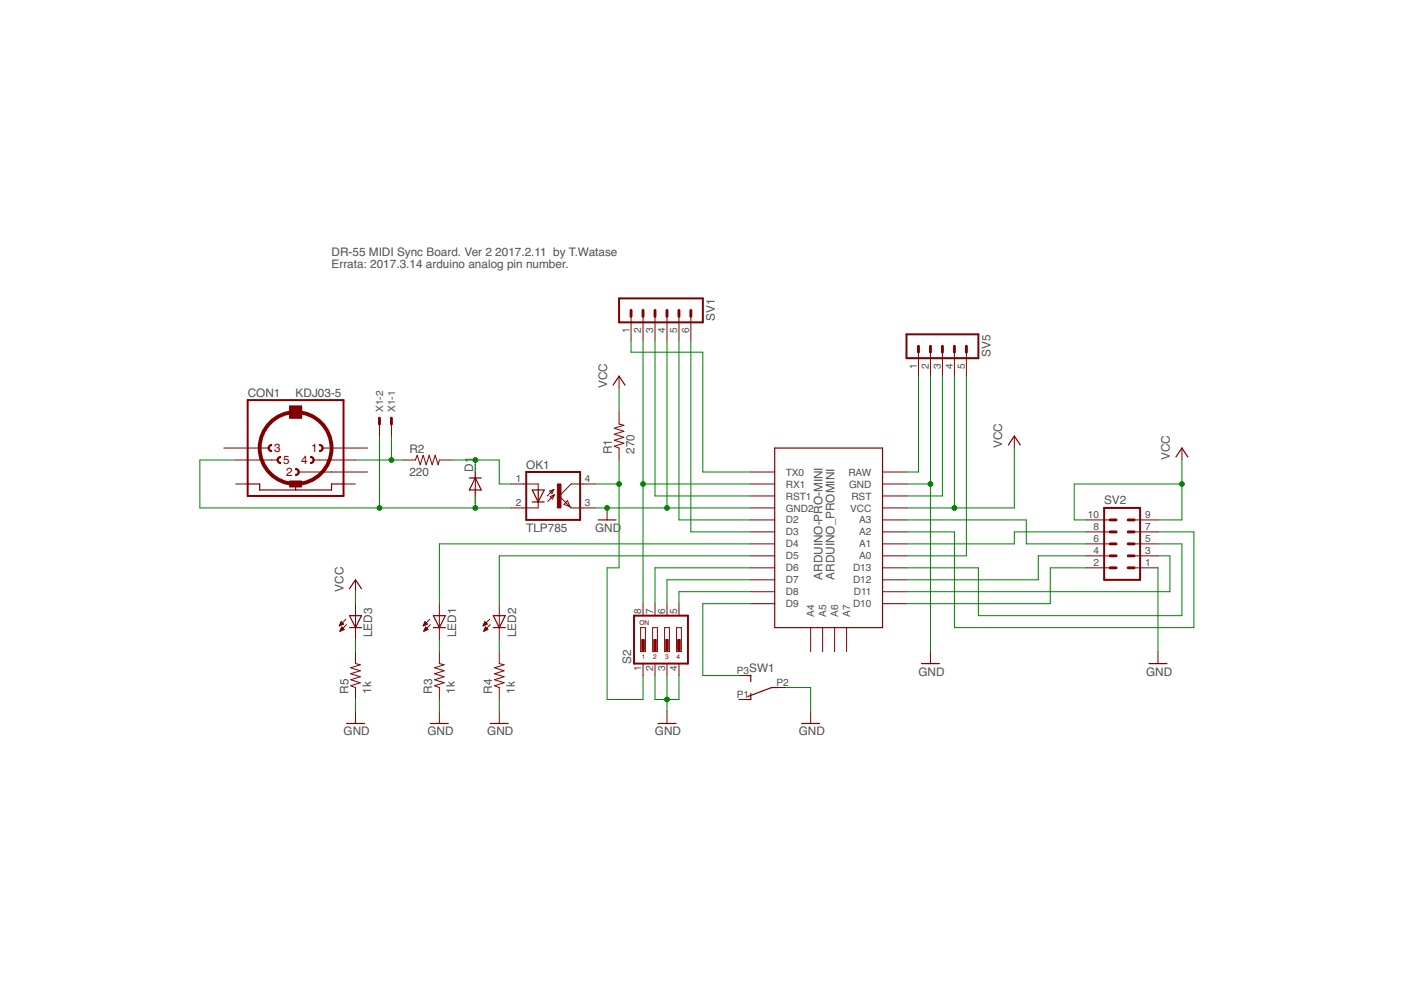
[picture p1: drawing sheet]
<svg xmlns="http://www.w3.org/2000/svg" width="297mm" height="210mm" viewBox="0 0 297 210" stroke-linecap="round" stroke-linejoin="round" font-family="sans-serif">
<g fill="none" stroke="#800000" stroke-width=".21">
<path d="M131.3 79.8v2.5M133.8 67.1v5.1M136.3 67.1v5.1M138.9 67.1v5.1M141.4 67.1v5.1M144 67.1v5.1M146.5 67.1v5.1M194.7 74.7v5.1M197.3 74.7v5.1M199.8 74.7v5.1M202.4 74.7v5.1M204.9 74.7v5.1"/>
<path d="M47.5 95h9.5M50 97.5h8.9M61.4 86.1h2.5v2.5h-2.5zM66.5 97.5h8.9M68.4 95h9.5M80.5 89.9v2.6M83 89.9v2.6M85.5 97.5h2.6l.4-1 .6 2.1 .6-2.1 .7 2.1 .6-2.1 .6 2.1 .7-2.1 .6 2.1 .3-1.1h2.5M131.3 87.4v2.5l1 .3-2.1 .6 2.1 .6-2.1 .7 2.1 .6-2.1 .6 2.1 .7-2.1 .6 1.1 .4v2.5M215.1 92.5v2.5M250.6 95v2.5M50 102.6h2.5"/>
<path d="M63.3 100.1h14.6M72.8 102.6h2.6M100.8 100.1v5.1M108.4 102.6h5.7v1.3M114.1 106.4v1.3h-5.7M116.5 104.1l.9-.3-.4 .8zM116.6 105.3l.9-.4-.3 .9zM117.4 103.8l-1.4 1.4M117.5 104.9l-1.4 1.4M119.6 106.9l.7-.7 .5 1.2zM120.8 107.4l.3 .3h5.1M126.2 102.6h-5.1l-2.5 2.6 2.2 2.2"/>
<path d="M128.7 107.7v2.5M159.2 102.6h5.1M159.2 107.7h5.1M159.2 117.9h5.1M159.2 115.3h5.1M159.2 112.8h5.1M159.2 110.2h5.1M159.2 100.1h5.1M159.2 105.2h5.1M187.1 102.6h5.1M187.1 107.7h5.1M187.1 117.9h5.1"/>
<path d="M187.1 115.3h5.1M187.1 112.8h5.1M187.1 110.2h5.1M187.1 100.1h5.1M187.1 105.2h5.1M230.3 117.9h5.1M230.3 115.3h5.1M230.3 112.8h5.1M230.3 110.2h5.1M240.5 117.9h5M240.5 115.3h5M240.5 112.8h5"/>
<path d="M240.5 110.2h5M72 132.7h.1M72 132.5h.4M72.1 132.4h.5M72.1 132.3h.7M72.1 133.7h.2M72.2 132.2h.5M72.2 133.6h.4M72.2 133.5h.7M72.2 132h.4M72.3 131.9h.1M72.3 133.4h.6"/>
<path d="M72.3 133.2h.4M72.4 133.1h.2M72.4 133h.1M72.5 132.9l.5 .6-.9 .3zM72.8 132.3l-.5-.5-.4 .9M72.8 132.3l-.9 .4M73.3 131.3l-1.4 1.4M73.5 132.4l-1.4 1.4M75.4 138.2v2.5l1 .2-2 .7 2 .6-2 .7 2 .6-2 .6 2 .7-2 .6 1 .4v2.5M75.4 122.9v2.6M75.4 128v7.6M89.7 132.7h.2"/>
<path d="M89.8 132.5h.3M89.9 132.4h.5M89.9 133.7h.2M89.9 132.3h.7M90 132.2h.5M90 133.6h.4M90 132h.3M90 133.5h.7M90.1 131.9h.1M90.1 133.4h.6M90.1 131.8l.5 .5-.9 .4zM90.1 133.2h.4"/>
<path d="M90.2 133.1h.2M90.2 133h.1M90.2 132.9l.5 .6-.8 .3zM91.1 131.3l-1.4 1.4M91.2 132.4l-1.3 1.4M93.2 138.2v2.5l1 .2-2.1 .7 2.1 .6-2.1 .7 2.1 .6-2.1 .6 2.1 .7-2.1 .6 1.1 .4v2.5M93.2 128v7.6M102.4 132.7h.2M102.5 132.5h.3M102.6 132.4h.5M102.6 132.3h.7M102.6 133.7h.2"/>
<path d="M102.7 132.2h.4M102.7 133.6h.4M102.7 132h.3M102.7 133.5h.7M102.8 131.9h.1M102.8 133.4h.5M102.8 133.2h.4M102.8 131.8l.5 .5-.9 .4zM102.8 133.1h.3M102.9 133h.1M102.9 132.9l.5 .6-.8 .3zM103.8 131.3l-1.4 1.4"/>
<path d="M103.9 132.4l-1.3 1.4M105.9 138.2v2.5l1 .2-2.1 .7 2.1 .6-2.1 .7 2.1 .6-2.1 .6 2.1 .7-2.1 .6 1.1 .4v2.5M105.9 128v7.6M135.8 133.1h1v5.1h-1zM136.3 128v2.5M138.4 133.1h1v5.1h-1zM138.9 128v2.5M140.9 133.1h1v5.1h-1zM141.4 128v2.5M143.4 133.1h1.1v5.1h-1.1zM144 128v2.5M159.2 120.4h5.1"/>
<path d="M159.2 122.9h5.1M159.2 125.5h5.1M159.2 128h5.1M171.9 133.1v5.1M174.4 133.1v5.1M177 133.1v5.1M179.5 133.1v5.1M187.1 120.4h5.1M187.1 122.9h5.1M187.1 125.5h5.1M187.1 128h5.1M197.3 138.2v2.5"/>
<path d="M230.3 120.4h5.1M240.5 120.4h5M245.5 138.2v2.5M75.4 150.9v2.5M93.2 150.9v2.5M105.9 150.9v2.5M136.3 140.7v2.5M138.9 140.7v2.5M141.4 140.7v2.5M141.4 150.9v2.5M144 140.7v2.5M156.6 143.2h2.6"/>
<path d="M156.6 148.3h2.6M164.3 145.8h2.5M171.9 150.9v2.5"/>
</g>
<g fill="none" stroke="#800000" stroke-width=".25">
<path d="M130 81.7l1.3-1.9 1.2 1.9M164.3 95h22.8v38.1h-22.8zM213.8 94.4l1.3-1.9 1.2 1.9M249.3 96.9l1.3-1.9 1.3 1.9M52.5 102.6h2.6v1.3h15.2v-1.3h2.5M62.7 102.6v1.3M99.5 101.3h2.5M100.8 101.3l1.2 2.6h-2.5zM112.8 103.9h2.6l-1.3 2.5zM112.8 106.4h2.6M114.1 103.9v2.5M126.8 110.2h3.8"/>
<path d="M74.1 133.1h2.5M74.1 130.5h2.5l-1.2 2.6zM74.1 124.8l1.3-1.9 1.2 1.9M91.9 130.5h2.5l-1.2 2.6zM91.9 133.1h2.5M104.6 133.1h2.5M104.6 130.5h2.5l-1.2 2.6zM73.5 153.4h3.8M91.2 153.4h3.9M103.9 153.4h3.9M139.5 153.4h3.8M158.5 143.2h.7v1.3"/>
<path d="M159.2 147v1.3h-.7M164.9 145.8h-1.3l-5.1 1.9M170 153.4h3.8M195.4 140.7h3.8M243.6 140.7h3.8"/>
</g>
<path d="M131.3 63.3h17.7v5h-17.7zM192.2 70.9h15.2v5h-15.2zM52.5 84.8h20.3v20.4h-20.3zM111.6 100.1h11.4v10.1h-11.4zM234.1 107.7h7.6v15.2h-7.6zM134.4 130.5h11.5v10.2h-11.5z" fill="none" stroke="#800000" stroke-width=".42"/>
<g fill="#800000" stroke="#800000" stroke-width=".21">
<path d="M118.2 102.6h.7v5.1h-.7z"/>
<path d="M136.1 135.6h.5v2.3h-.5z"/>
<path d="M138.6 135.6h.5v2.3h-.5z"/>
<path d="M141.2 135.6h.5v2.3h-.5z"/>
<path d="M143.7 135.6h.5v2.3h-.5z"/>
<path d="M61.4 86.1h2.5v2.5h-2.5z"/>
<path d="M61.4 102h2.5v1.3h-2.5z"/>
</g>
<g fill="none" stroke="#800000" stroke-width=".61">
<path d="M133.8 65.8v1.3M136.3 65.8v1.3M138.9 65.8v1.3M141.4 65.8v1.3M144 65.8v1.3M146.5 65.8v1.3M194.7 73.4v1.3M197.3 73.4v1.3M199.8 73.4v1.3M202.4 73.4v1.3M204.9 73.4v1.3M80.5 88.6v1.3"/>
<path d="M83 88.6v1.3M235.4 110.2h1.2M235.4 112.8h1.2M235.4 115.3h1.2M235.4 117.9h1.2M239.2 110.2h1.3M239.2 112.8h1.3M239.2 115.3h1.3M239.2 117.9h1.3M235.4 120.4h1.2M239.2 120.4h1.3"/>
</g>
<g fill="#800000" stroke="#800000" stroke-width=".21">
<path d="M58.7 97.5h.3l.2 .4 .3 .1v.3l-.5-.2z" fill-rule="evenodd"/>
<path d="M59 97l.5-.2v.2l-.3 .1-.2 .4h-.3z" fill-rule="evenodd"/>
<path d="M67.8 94.2l.5 .2 .2 .6h-.2l-.1-.3-.4-.2z" fill-rule="evenodd"/>
<path d="M67.8 95.5l.4-.2 .1-.3h.2v.4l-.4 .3-.3 .1z" fill-rule="evenodd"/>
<path d="M56.8 95h.3l.2 .4 .3 .1v.3l-.5-.3z" fill-rule="evenodd"/>
<path d="M57.1 94.4l.5-.2v.3l-.3 .1-.2 .4h-.3z" fill-rule="evenodd"/>
<path d="M62.7 99.3l.5 .2 .2 .6h-.2l-.1-.3-.4-.2z" fill-rule="evenodd"/>
<path d="M62.7 100.6l.4-.2 .1-.3h.2v.3l-.4 .4h-.3z" fill-rule="evenodd"/>
<path d="M65.8 96.8l.6 .2 .2 .5h-.2l-.1-.3-.5-.2z" fill-rule="evenodd"/>
<path d="M65.8 98l.5-.2 .1-.3h.2l-.1 .4-.3 .3-.4 .1z" fill-rule="evenodd"/>
</g>
<circle cx="62.7" cy="95" r="7.6" fill="none" stroke="#800000" stroke-width=".83"/>
<g fill="none" stroke="#008000" stroke-width=".21">
<path d="M133.8 72.2v2.5h15.2v25.4h10.2M136.3 72.2v55.8M138.9 72.2v33h20.3M141.4 72.2v35.5M144 72.2v38h15.2M146.5 72.2v40.6h12.7M194.7 79.8v20.3h-2.5M197.3 79.8v58.4M199.8 79.8v25.4h-7.6M202.4 79.8v27.9M204.9 79.8v38.1h-12.7M50 97.5h-7.6v10.2h66"/>
<path d="M75.4 97.5h10.1M80.5 92.5v15.2M83 92.5v5M95.7 97.5h10.2v5.1h2.5M100.8 97.5v2.6M131.3 82.3v5.1M131.3 97.5v22.9h-2.6v27.9h7.6v-5.1M215.1 95v12.7h-22.9M250.6 97.5v12.7h-5.1M100.8 105.2v2.5M126.2 102.6h5.1M126.2 107.7h33"/>
<path d="M136.3 102.6h22.9M159.2 117.9h-53.3v10.1M159.2 115.3h-66v12.7M192.2 102.6h5.1M192.2 112.8h10.2v20.3h50.7v-20.3h-7.6M192.2 110.2h25.4v5.1h12.7M230.3 112.8h-15.2v2.5h-22.9M230.3 117.9h-10.2v5h-27.9M245.5 115.3h5.1v15.2h-43.2v-10.1h-15.2M245.5 117.9h2.6v7.6h-55.9M250.6 102.6h-22.8v7.6h2.5M75.4 125.5v2.5"/>
<path d="M75.4 135.6v2.6M93.2 135.6v2.6M105.9 135.6v2.6M159.2 120.4h-20.3v7.6M159.2 122.9h-17.8v5.1M159.2 125.5h-15.2v2.5M159.2 128h-10.2v15.2h7.6M230.3 120.4h-7.6v7.6h-30.5M245.5 120.4v17.8M75.4 148.3v2.6M93.2 148.3v2.6M105.9 148.3v2.6"/>
<path d="M138.9 143.2v5.1h5.1v-5.1M141.4 143.2v7.7M166.8 145.8h5.1v5.1"/>
</g>
<g fill="#008000" stroke="#008000" stroke-width=".21">
<circle cx="131.3" cy="102.6" r=".51"/>
<circle cx="202.4" cy="107.7" r=".51"/>
<circle cx="250.6" cy="102.6" r=".51"/>
<circle cx="100.8" cy="107.7" r=".51"/>
<circle cx="80.5" cy="107.7" r=".51"/>
<circle cx="100.8" cy="97.5" r=".51"/>
<circle cx="128.7" cy="107.7" r=".51"/>
<circle cx="141.4" cy="107.7" r=".51"/>
<circle cx="197.3" cy="102.6" r=".51"/>
<circle cx="141.4" cy="148.3" r=".51"/>
<circle cx="136.3" cy="102.6" r=".51"/>
<circle cx="83" cy="97.5" r=".51"/>
</g>
<g font-size="2.5" fill="#505050">
<text x="70.3" y="54.2">DR-55 MIDI Sync Board. Ver 2</text>
<text x="70.3" y="56.9">Errata: 2017.3.14 arduino analog pin number.</text>
<text x="105" y="54.2">2017.2.11 by T.Watase</text>
<text x="151.6" y="68" transform="rotate(-90 151.6 68)">SV1</text>
<text x="210" y="75.6" transform="rotate(-90 210 75.6)">SV5</text>
<text x="128.7" y="82.3" transform="rotate(-90 128.7 82.3)">VCC</text>
<text x="52.5" y="84.2">CON1</text>
<text x="62.7" y="84.2">KDJ03-5</text>
<text x="212.5" y="95" transform="rotate(-90 212.5 95)">VCC</text>
<text x="86.8" y="100.8">220</text>
<text x="86.8" y="96">R2</text>
<text x="100.3" y="100.1" transform="rotate(-90 100.3 100.1)">D1</text>
<text x="111.6" y="99.4">OK1</text>
<text x="129.7" y="96.3" transform="rotate(-90 129.7 96.3)">R1</text>
<text x="134.5" y="96.3" transform="rotate(-90 134.5 96.3)">270</text>
<text x="248.1" y="97.5" transform="rotate(-90 248.1 97.5)">VCC</text>
<text x="234.1" y="106.9">SV2</text>
<text x="111.6" y="112.8">TLP785</text>
<text x="126.2" y="112.8">GND</text>
<text x="72.8" y="125.5" transform="rotate(-90 72.8 125.5)">VCC</text>
<text x="174.4" y="122.9" transform="rotate(-90 174.4 122.9)">ARDUINO-PRO-MINI</text>
<text x="177" y="122.9" transform="rotate(-90 177 122.9)">ARDUINO_PROMINI</text>
<text x="78.9" y="135.1" transform="rotate(-90 78.9 135.1)">LED3</text>
<text x="96.7" y="135.1" transform="rotate(-90 96.7 135.1)">LED1</text>
<text x="109.4" y="135.1" transform="rotate(-90 109.4 135.1)">LED2</text>
<text x="133.8" y="140.7" transform="rotate(-90 133.8 140.7)">S2</text>
<text x="158.8" y="142.5">SW1</text>
<text x="194.7" y="143.2">GND</text>
<text x="243" y="143.2">GND</text>
<text x="73.9" y="147" transform="rotate(-90 73.9 147)">R5</text>
<text x="78.7" y="147" transform="rotate(-90 78.7 147)">1k</text>
<text x="91.7" y="147" transform="rotate(-90 91.7 147)">R3</text>
<text x="96.5" y="147" transform="rotate(-90 96.5 147)">1k</text>
<text x="104.4" y="147" transform="rotate(-90 104.4 147)">R4</text>
<text x="109.2" y="147" transform="rotate(-90 109.2 147)">1k</text>
<text x="72.8" y="155.9">GND</text>
<text x="90.6" y="155.9">GND</text>
<text x="103.3" y="155.9">GND</text>
<text x="138.9" y="155.9">GND</text>
<text x="169.3" y="155.9">GND</text>
</g>
<g font-size="2.5" fill="#800000">
<text x="58.1" y="95.8">3</text>
<text x="66" y="95.8">1</text>
<text x="60" y="98.4">5</text>
<text x="60.7" y="100.8">2</text>
<text x="63.8" y="98.3">4</text>
</g>
<g font-size="2.1" fill="#505050">
<text x="133.4" y="70.6" transform="rotate(-90 133.4 70.6)">1</text>
<text x="136" y="70.6" transform="rotate(-90 136 70.6)">2</text>
<text x="138.5" y="70.6" transform="rotate(-90 138.5 70.6)">3</text>
<text x="141" y="70.6" transform="rotate(-90 141 70.6)">4</text>
<text x="143.6" y="70.6" transform="rotate(-90 143.6 70.6)">5</text>
<text x="146.1" y="70.6" transform="rotate(-90 146.1 70.6)">6</text>
<text x="194.4" y="78.2" transform="rotate(-90 194.4 78.2)">1</text>
<text x="196.9" y="78.2" transform="rotate(-90 196.9 78.2)">2</text>
<text x="199.5" y="78.2" transform="rotate(-90 199.5 78.2)">3</text>
<text x="202" y="78.2" transform="rotate(-90 202 78.2)">4</text>
<text x="204.5" y="78.2" transform="rotate(-90 204.5 78.2)">5</text>
<text x="81.2" y="87.4" transform="rotate(-90 81.2 87.4)">X1-2</text>
<text x="83.8" y="87.4" transform="rotate(-90 83.8 87.4)">X1-1</text>
<text x="166.6" y="100.8">TX0</text>
<text x="179.9" y="100.8">RAW</text>
<text x="109.4" y="102.3">1</text>
<text x="109.4" y="107.3">2</text>
<text x="124" y="107.3">3</text>
<text x="124" y="102.3">4</text>
<text x="166.6" y="103.4">RX1</text>
<text x="166.6" y="105.9">RST1</text>
<text x="180" y="103.4">GND</text>
<text x="180.5" y="105.9">RST</text>
<text x="166.6" y="108.5">GND2</text>
<text x="166.6" y="111">D2</text>
<text x="166.6" y="113.5">D3</text>
<text x="180.3" y="108.5">VCC</text>
<text x="182.2" y="111">A3</text>
<text x="182.2" y="113.5">A2</text>
<text x="230.7" y="109.9">10</text>
<text x="231.8" y="112.4">8</text>
<text x="242.8" y="112.4">7</text>
<text x="242.8" y="109.9">9</text>
<text x="166.6" y="116.1">D4</text>
<text x="166.6" y="118.6">D5</text>
<text x="182.2" y="116.1">A1</text>
<text x="182.2" y="118.6">A0</text>
<text x="231.8" y="117.5">4</text>
<text x="231.8" y="115">6</text>
<text x="242.8" y="117.5">3</text>
<text x="242.8" y="115">5</text>
<text x="166.6" y="121.1">D6</text>
<text x="166.6" y="123.7">D7</text>
<text x="180.9" y="121.1">D13</text>
<text x="180.9" y="123.7">D12</text>
<text x="231.8" y="120">2</text>
<text x="242.8" y="120">1</text>
<text x="136" y="130.2" transform="rotate(-90 136 130.2)">8</text>
<text x="138.5" y="130.2" transform="rotate(-90 138.5 130.2)">7</text>
<text x="141" y="130.2" transform="rotate(-90 141 130.2)">6</text>
<text x="143.6" y="130.2" transform="rotate(-90 143.6 130.2)">5</text>
<text x="166.6" y="126.2">D8</text>
<text x="166.6" y="128.8">D9</text>
<text x="172.6" y="130.7" transform="rotate(-90 172.6 130.7)">A4</text>
<text x="175.2" y="130.7" transform="rotate(-90 175.2 130.7)">A5</text>
<text x="177.7" y="130.7" transform="rotate(-90 177.7 130.7)">A6</text>
<text x="180.3" y="130.7" transform="rotate(-90 180.3 130.7)">A7</text>
<text x="180.9" y="128.8">D10</text>
<text x="181" y="126.2">D11</text>
<text x="136" y="142.2" transform="rotate(-90 136 142.2)">1</text>
<text x="138.5" y="142.2" transform="rotate(-90 138.5 142.2)">2</text>
<text x="141" y="142.2" transform="rotate(-90 141 142.2)">3</text>
<text x="143.6" y="142.2" transform="rotate(-90 143.6 142.2)">4</text>
<text x="156.2" y="142.9">P3</text>
<text x="156.2" y="148">P1</text>
<text x="164.6" y="145.4">P2</text>
</g>
<g font-size="1.4" fill="#800000">
<text x="135.6" y="132.6">ON</text>
<text x="136.1" y="139.7">1</text>
<text x="138.5" y="139.7">2</text>
<text x="141" y="139.7">3</text>
<text x="143.4" y="139.7">4</text>
</g>
<g font-size=".6" fill="#800080">
<text x="101" y="101.7" transform="rotate(-90 101 101.7)">SpiceOrder 2</text>
<text x="101" y="106.8" transform="rotate(-90 101 106.8)">SpiceOrder</text>
<text x="101" y="103.8" transform="rotate(-90 101 103.8)">1</text>
</g>
</svg>
